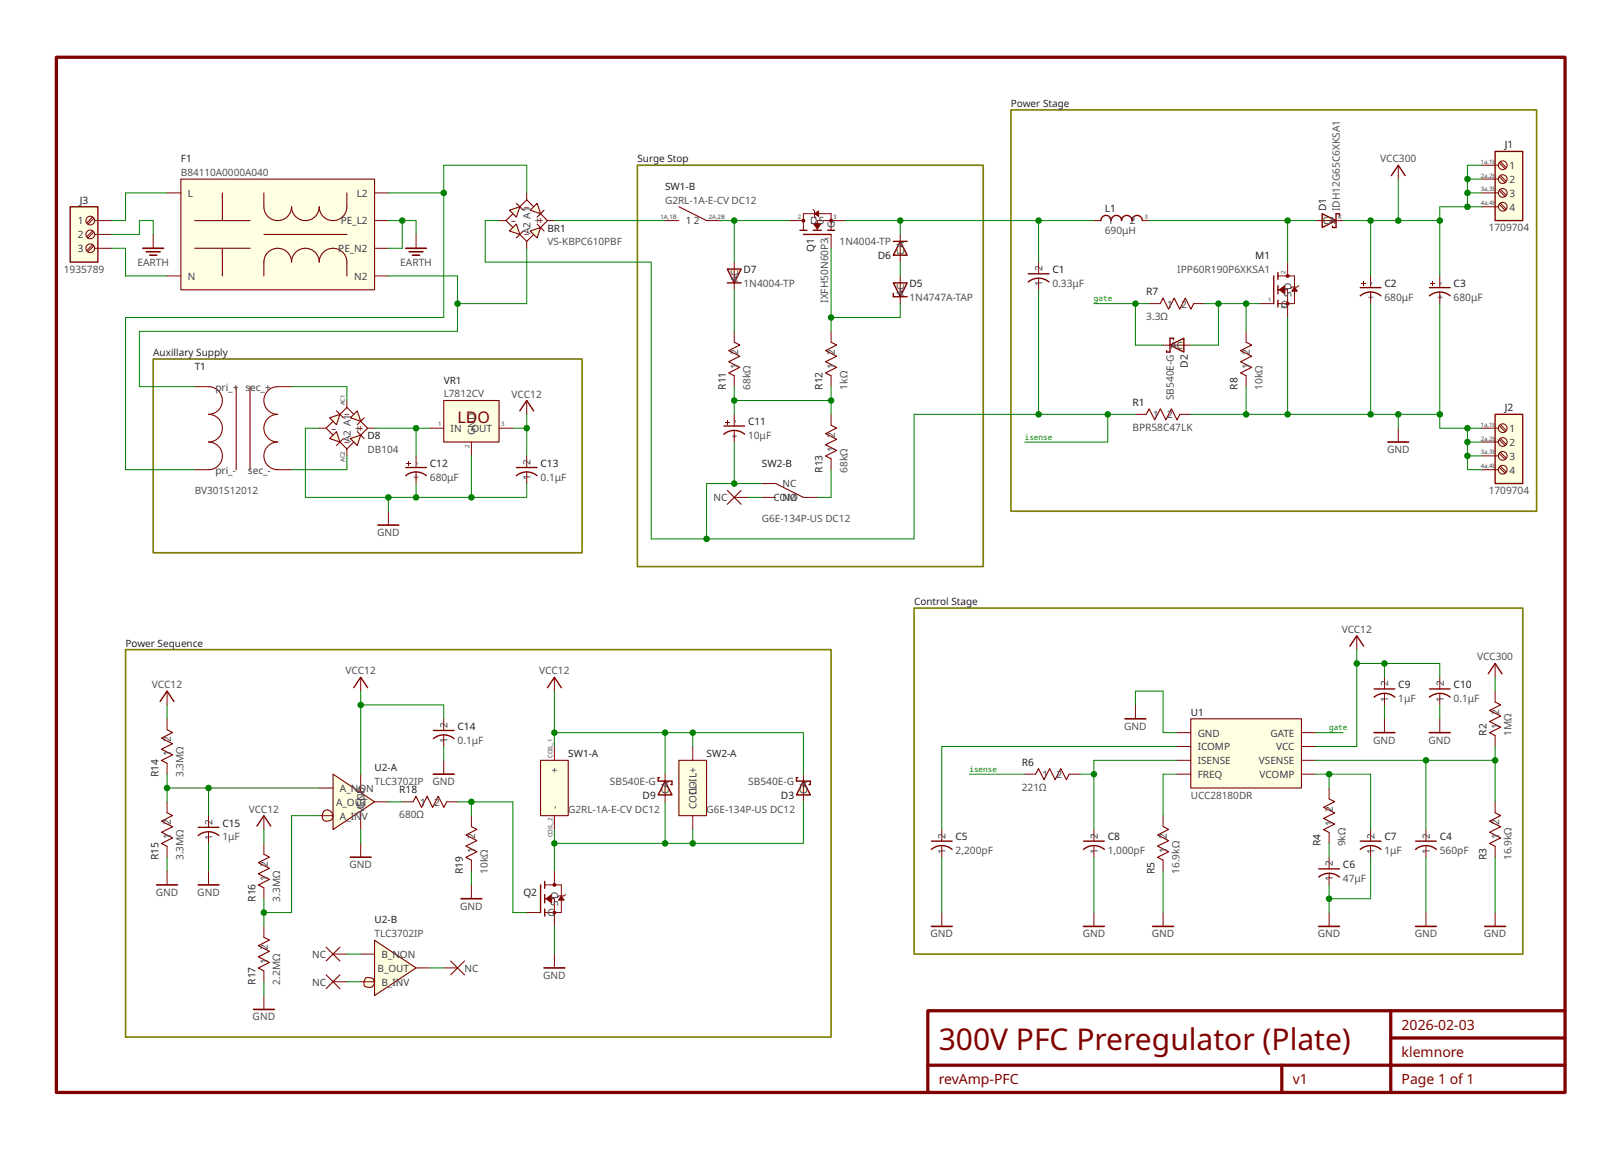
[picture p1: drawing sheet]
<svg xmlns="http://www.w3.org/2000/svg" width="298mm" height="211mm" viewBox="0 0 298 211" stroke-linecap="round" stroke-linejoin="round" font-family="sans-serif">
<path d="M69.4 96.4h3.8" fill="none" stroke="#800000" stroke-width=".3"/>
<path d="M71.3 93.9v2.5" fill="none" stroke="#800000" stroke-width=".18"/>
<path d="M218.7 132h20.3v12.7h-20.3z" fill-rule="evenodd" fill="#ffffe1" stroke="#800000" stroke-width=".2"/>
<path d="M216.2 137.1h2.5M216.2 134.5h2.5M216.2 139.6h2.5M239 137.1h2.6M239 134.5h2.6M239 139.6h2.6M216.2 142.1h2.5M239 142.1h2.6" fill="none" stroke="#800000" stroke-width=".18"/>
<g fill="#ffffe1" stroke="#800000" stroke-width=".25">
<path d="M122.2 143.4l1.2 2.6h-2.5z"/>
<path d="M120.9 142.8v.6z"/>
<path d="M120.9 143.4h2.5z"/>
<path d="M120.9 142.8h.2z"/>
<path d="M123.4 143.4v.6z"/>
<path d="M123.2 144h.2z"/>
</g>
<path d="M122.2 142.1v5.1" fill="none" stroke="#800000" stroke-width=".18"/>
<g fill="#800000">
<path d="M74.7 85h.9v.2h-.9z" fill-rule="evenodd"/>
<path d="M75 84.7h.2v.9h-.2z" fill-rule="evenodd"/>
</g>
<path d="M74.5 85.8h3.8M78.3 87.3a2.96 2.96 0 0 0-3.8 0" fill="none" stroke="#800000" stroke-width=".25"/>
<path d="M76.4 83.7v2.1M76.4 86.6v2.2M73.9 147.2h2M82 147.2h2" fill="none" stroke="#800000" stroke-width=".18"/>
<path d="M75.9 147.2l.5-1 1 2 1.1-2 1 2 1-2 1 2 .5-1" fill="none" stroke="#800000" stroke-width=".2"/>
<g fill="#ffffe1" stroke="#800000" stroke-width=".25">
<path d="M242.8 39.2l2.6 1.3-2.6 1.3z"/>
<path d="M245.4 39.2h.6z"/>
<path d="M245.4 39.2v2.6z"/>
<path d="M246 39.2v.3z"/>
<path d="M244.8 41.8h.6z"/>
<path d="M244.8 41.5v.3z"/>
</g>
<g fill="none" stroke="#800000" stroke-width=".18">
<path d="M241.6 40.5h5.1M152.6 60.8v2M152.6 69v2M208.5 76.1h2M216.7 76.1h2M228.9 60.8v2M228.9 69v2M256.8 78.6v2.6M139.9 91.3h2.6M139.9 88.8h2.6M147.6 91.3h2.5M81.5 132v2.1"/>
<path d="M81.5 134.9v2.2M101.8 124.4v2.5M30.7 147.2v2M30.7 155.4v2M86.6 149.8v2M86.6 157.9v2M261.9 152.3v2.1M261.9 155.2v2.2M48.5 182.8v2.5"/>
</g>
<path d="M152.6 62.8l1.1 .5-2.1 1.1 2.1 1-2.1 1 2.1 1-2.1 1.1 1 .5M210.5 76.1l.6-1 1 2 1-2 1 2 1.1-2 1 2 .5-1M228.9 62.8l1 .5-2 1.1 2 1-2 1 2 1-2 1.1 1 .5M142.5 88.8l5.1 2.5M30.7 149.2l1 .5-2 1.1 2 1-2 1 2 1-2 1.1 1 .5M86.6 151.8l1 .5-2 1 2 1-2 1.1 2 1-2 1 1 .5" fill="none" stroke="#800000" stroke-width=".2"/>
<path d="M254.9 81.2h3.8M46.6 185.3h3.8" fill="none" stroke="#800000" stroke-width=".3"/>
<path d="M79.6 134.1h3.8M83.4 135.6a2.96 2.96 0 0 0-3.8 0M100.6 126.3l1.2-1.9 1.3 1.9M260 154.4h3.8M263.8 155.9a2.96 2.96 0 0 0-3.8 0" fill="none" stroke="#800000" stroke-width=".25"/>
<g fill="#ffffe1" stroke="#800000" stroke-width=".25">
<path d="M149.3 42.3h.8z"/>
<path d="M150.1 42.3h.8z"/>
<path d="M146.9 42.3h.7z"/>
<path d="M147.6 42.3h.6z"/>
<path d="M152 42.3h.6z"/>
<path d="M152.6 42.3h.7z"/>
<path d="M147.6 43h5z"/>
</g>
<g fill="#ffffe1" stroke="#800000" stroke-width=".18">
<path d="M150.1 40.5v1.8z"/>
<path d="M150.1 40.5h2.5z"/>
<path d="M152.6 40.5v1.8z"/>
<path d="M147.6 39.2h2z"/>
<path d="M149.6 39.2h3z"/>
<path d="M152.6 39.2v1.3z"/>
<path d="M147.6 39.2v3.1z"/>
</g>
<g fill="#800000" stroke="#800000" stroke-width=".18">
<path d="M149.6 39.2l.8-.5v1z"/>
<path d="M149.3 41h1.6l-.8 1z"/>
</g>
<g fill="#800000">
<circle cx="152.6" cy="40.5" r=".36"/>
<circle cx="147.6" cy="40.5" r=".36"/>
</g>
<path d="M149.3 38.5l.3 .2v1l.2 .3M145 40.5h2.6M152.6 40.5h2.6M152.6 43v2.6" fill="none" stroke="#800000" stroke-width=".18"/>
<g fill="#ffffe1" stroke="#800000" stroke-width=".25">
<path d="M133.6 49.4h2.5l-1.2 2.5z"/>
<path d="M133.6 51.9h2.5z"/>
</g>
<path d="M122.2 40.5h2.5M129.8 40.5h2.5M134.9 48.1v5.1M134.9 91.3h2.5M264.4 132v2.5M244.1 144.7v2M244.1 152.8v2M244.1 157.4v2.1M251.7 152.3v2.1M251.7 155.2v2.2M86.6 162.5v2.5M244.1 160.3v2.2" fill="none" stroke="#800000" stroke-width=".18"/>
<path d="M124.7 38l5.1 2.5M133.6 90.1l2.5 2.5M136.1 90.1l-2.5 2.5M244.1 146.7l1 .5-2 1 2 1.1-2 1 2 1-2 1 1 .5" fill="none" stroke="#800000" stroke-width=".2"/>
<path d="M262.5 134.5h3.9M84.7 165h3.8" fill="none" stroke="#800000" stroke-width=".3"/>
<path d="M242.2 159.5h3.8M249.8 154.4h3.8M253.6 155.9a2.96 2.96 0 0 0-3.8 0M246 161a2.96 2.96 0 0 0-3.8 0" fill="none" stroke="#800000" stroke-width=".25"/>
<g fill="#800000">
<path d="M262.7 52h.9v.1h-.9z" fill-rule="evenodd"/>
<path d="M263.1 51.6h.1v.9h-.1z" fill-rule="evenodd"/>
</g>
<path d="M262.5 52.8h3.8M266.3 54.3a2.96 2.96 0 0 0-3.8 0" fill="none" stroke="#800000" stroke-width=".25"/>
<path d="M264.4 50.7v2.1M264.4 53.6v2.1M61.2 175.2h2.5" fill="none" stroke="#800000" stroke-width=".18"/>
<path d="M59.9 173.9l2.5 2.5M62.4 173.9l-2.5 2.5" fill="none" stroke="#800000" stroke-width=".2"/>
<g fill="#ffffe1" stroke="#800000" stroke-width=".2">
<path d="M61.2 142.1l7.6 5.1-7.6 5.1z"/>
<path d="M59.4 149a.98 .98 0 0 1 1.1-.2 .98 .98 0 0 1 .6 1h.1a1.07 1.07 0 0 1-.8 .9 1.07 1.07 0 0 1-1.1-.3l-.1-.4z" fill-rule="evenodd"/>
</g>
<path d="M66.2 149l.1 .8M66.3 144.7l-.1 .8" fill="none" stroke="#800000" stroke-width=".2"/>
<path d="M28.1 43v2.6M58.6 149.8h2.6M58.6 144.7h2.6M66.3 142.1v2.6M66.3 149.8v2.5M68.8 147.2h2.5" fill="none" stroke="#800000" stroke-width=".18"/>
<path d="M26.2 45.6h3.8M26.9 46.2h2.5M27.5 46.9h1.3" fill="none" stroke="#800000" stroke-width=".3"/>
<g fill="#ffffe1" stroke="#800000" stroke-width=".25">
<path d="M164.1 51.9h2.5l-1.3 2.6z"/>
<path d="M164.1 54.5h2.5z"/>
<path d="M164.1 53.8v.7z"/>
</g>
<path d="M165.3 50.7v5M35.8 71h2.5M51 71h2.5M152.6 76.1v2M35.8 86.2h2.5M51 86.2h2.5M152.6 84.2v2M274.6 147.2v2M274.6 155.4v2" fill="none" stroke="#800000" stroke-width=".18"/>
<path d="M38.3 71a2.54 2.54 0 0 1 2.5 2.5 2.54 2.54 0 0 1-2.5 2.6 2.54 2.54 0 0 1 2.5 2.5 2.54 2.54 0 0 1-2.5 2.6 2.54 2.54 0 0 1 2.5 2.5 2.54 2.54 0 0 1-2.5 2.5M43.4 71v15.2M45.9 71v15.2M51 71a2.54 2.54 0 0 0-2.5 2.5 2.54 2.54 0 0 0 2.5 2.6 2.54 2.54 0 0 0-2.5 2.5 2.54 2.54 0 0 0 2.5 2.6 2.54 2.54 0 0 0-2.5 2.5 2.54 2.54 0 0 0 2.5 2.5M152.6 78.1l1.1 .5-2.1 1 2.1 1.1-2.1 1 2.1 1-2.1 1 1 .5M274.6 149.2l1 .5-2 1.1 2 1-2 1 2 1-2 1.1 1 .5" fill="none" stroke="#800000" stroke-width=".2"/>
<path d="M81.5 73.5h10.2v7.7h-10.2z" fill-rule="evenodd" fill="#ffffe1" stroke="#800000" stroke-width=".2"/>
<path d="M190.8 48.1v2.2M190.8 51.1v2.1M79 78.6h2.5M91.7 78.6h2.5M86.6 81.2v2.5M208.5 129.4v2.6M254.3 124.4v2.1M254.3 127.3v2.1M48.5 149.8v2.5" fill="none" stroke="#800000" stroke-width=".18"/>
<path d="M206.6 132h3.9" fill="none" stroke="#800000" stroke-width=".3"/>
<path d="M188.9 50.3h3.8M192.7 51.8a2.96 2.96 0 0 0-3.8 0M252.4 126.5h3.8M256.2 128a2.96 2.96 0 0 0-3.8 0M47.2 151.7l1.3-1.9 1.2 1.9" fill="none" stroke="#800000" stroke-width=".25"/>
<path d="M10.4 10.5h277.1v190.1h-277.1zM170.4 195.6h117.1M235.4 195.6v5M255.4 185.6v15M255.4 190.6h32.1M287.5 185.6h-117.1v15" fill="none" stroke="#800000" stroke-width=".6"/>
<g fill="#ffffe1" stroke="#800000" stroke-width=".25">
<path d="M214.9 63.4l2.5-1.3v2.5z"/>
<path d="M214.3 64.6h.6z"/>
<path d="M214.9 62.1v2.5z"/>
<path d="M214.3 64.4v.2z"/>
<path d="M214.9 62.1h.6z"/>
<path d="M215.5 62.1v.3z"/>
</g>
<path d="M211.1 55.7h2M219.2 55.7h2M213.6 63.4h5.1" fill="none" stroke="#800000" stroke-width=".18"/>
<path d="M213.1 55.7l.5-1 1 2.1 1.1-2.1 1 2.1 1-2.1 1 2.1 .5-1.1" fill="none" stroke="#800000" stroke-width=".2"/>
<g fill="#ffffe1" stroke="#800000" stroke-width=".25">
<path d="M234.7 52.4v.8z"/>
<path d="M234.7 53.2v.8z"/>
<path d="M234.7 50v.7z"/>
<path d="M234.7 50.7v.6z"/>
<path d="M234.7 55.1v.6z"/>
<path d="M234.7 55.7v.7z"/>
<path d="M234 50.7v5z"/>
</g>
<g fill="#ffffe1" stroke="#800000" stroke-width=".18">
<path d="M234.7 53.2h1.8z"/>
<path d="M236.5 53.2v2.5z"/>
<path d="M234.7 55.7h1.8z"/>
<path d="M237.8 50.7v2z"/>
<path d="M237.8 52.7v3z"/>
<path d="M236.5 55.7h1.3z"/>
<path d="M234.7 50.7h3.1z"/>
</g>
<g fill="#800000" stroke="#800000" stroke-width=".18">
<path d="M237.8 52.7l.5 .8h-1z"/>
<path d="M235 53.2l1-.8v1.6z"/>
</g>
<g fill="#800000">
<circle cx="236.5" cy="55.7" r=".36"/>
<circle cx="236.5" cy="50.7" r=".36"/>
</g>
<path d="M231.4 55.7h2.6M236.5 48.1v2.6M236.5 55.7v2.6M238.5 52.4l-.2 .3h-1l-.3 .3" fill="none" stroke="#800000" stroke-width=".18"/>
<g fill="#ffffe1" stroke="#800000" stroke-width=".2">
<path d="M68.8 172.6l7.6 5.1-7.6 5.1z"/>
<path d="M67.1 179.5a1.34 1.34 0 0 1 1.5 .4l.2 .4a1.03 1.03 0 0 1-1.3 1l-.3-.1a.95 .95 0 0 1-.1-1.4z" fill-rule="evenodd"/>
</g>
<path d="M249.2 116.7v2.6M274.6 121.8v2.6M66.3 175.2h2.5M76.4 177.7h2.6M66.3 180.3h2.5" fill="none" stroke="#800000" stroke-width=".18"/>
<path d="M247.9 118.6l1.3-1.9 1.3 1.9M273.3 123.7l1.3-1.9 1.3 1.9" fill="none" stroke="#800000" stroke-width=".25"/>
<g fill="#ffffe1" stroke="#800000" stroke-width=".25">
<path d="M165.3 44.3l1.3 2.6h-2.5z"/>
<path d="M164.1 44.3h2.5z"/>
</g>
<path d="M165.3 43v5.1M96.7 73.5v2.6" fill="none" stroke="#800000" stroke-width=".18"/>
<path d="M95.5 75.4l1.2-1.9 1.3 1.9" fill="none" stroke="#800000" stroke-width=".25"/>
<path d="M274.6 76.1h5.1v12.7h-5.1z" fill-rule="evenodd" fill="#ffffe1" stroke="#800000" stroke-width=".25"/>
<path d="M272.1 78.6h3.1M275.3 78.2l1.2 1.1M275.6 78l1.1 1.1M272.1 83.7h3.1M272.1 81.2h3.1M272.1 86.2h3.1M275.3 80.7l1.2 1.1M275.3 83.3l1.2 1.1M275.3 85.8l1.2 1.1M275.6 80.5l1.1 1.1M275.6 83l1.1 1.1M275.6 85.6l1.1 1.1" fill="none" stroke="#800000" stroke-width=".18"/>
<g fill="none" stroke="#800000" stroke-width=".19">
<circle cx="276" cy="78.6" r=".8"/>
<circle cx="276" cy="86.2" r=".8"/>
<circle cx="276" cy="83.7" r=".8"/>
<circle cx="276" cy="81.2" r=".8"/>
</g>
<path d="M33.2 32.9h35.6v20.3h-35.6z" fill-rule="evenodd" fill="#ffffe1" stroke="#800000" stroke-width=".2"/>
<path d="M40.8 35.4v5.1M48.5 35.4v2.6a2.54 2.54 0 0 0 2.5 2.5 2.54 2.54 0 0 0 2.5-2.5 2.54 2.54 0 0 0 2.6 2.5 2.54 2.54 0 0 0 2.5-2.5 2.54 2.54 0 0 0 2.6 2.5 2.54 2.54 0 0 0 2.5-2.5v-2.6M35.8 40.5h10.1M35.8 45.6h10.1M40.8 45.6v5.1M48.5 50.7v-2.6a2.54 2.54 0 0 1 2.5-2.5 2.54 2.54 0 0 1 2.5 2.5 2.54 2.54 0 0 1 2.6-2.5 2.54 2.54 0 0 1 2.5 2.5 2.54 2.54 0 0 1 2.6-2.5 2.54 2.54 0 0 1 2.5 2.5v2.6M48.5 43h15.2" fill="none" stroke="#800000" stroke-width=".2"/>
<path d="M30.7 35.4h2.5M68.8 35.4h2.5M30.7 50.7h2.5M68.8 50.7h2.5M68.8 40.5h2.5M68.8 45.6h2.5M213.6 167.5v2.6" fill="none" stroke="#800000" stroke-width=".18"/>
<path d="M211.7 170.1h3.8" fill="none" stroke="#800000" stroke-width=".3"/>
<path d="M124.7 139.6h5.1v10.2h-5.1z" fill-rule="evenodd" fill="#ffffe1" stroke="#800000" stroke-width=".2"/>
<path d="M256.8 30.3v2.6M81.5 139.6v2.5M127.2 137.1v2.5M274.6 126.9v2M274.6 135.1v2M48.5 154.8v2M127.2 149.8v2.5M173 152.3v2.1M173 155.2v2.2M48.5 163v2M101.8 175.2v2.5M200.9 167.5v2.6" fill="none" stroke="#800000" stroke-width=".18"/>
<path d="M79.6 142.1h3.8M99.9 177.7h3.8M199 170.1h3.8" fill="none" stroke="#800000" stroke-width=".3"/>
<path d="M255.6 32.2l1.2-1.9 1.3 1.9M171.1 154.4h3.8M174.9 155.9a2.96 2.96 0 0 0-3.8 0" fill="none" stroke="#800000" stroke-width=".25"/>
<path d="M274.6 128.9l1 .5-2 1 2 1.1-2 1 2 1-2 1 1 .6M48.5 156.8l1 .6-2 1 2 1-2 1 2 1.1-2 1 1 .5" fill="none" stroke="#800000" stroke-width=".2"/>
<g fill="#ffffe1" stroke="#800000" stroke-width=".25">
<path d="M147.6 143.4l1.2 2.6h-2.5z"/>
<path d="M146.3 142.8v.6z"/>
<path d="M146.3 143.4h2.5z"/>
<path d="M146.3 142.8h.2z"/>
<path d="M148.8 143.4v.6z"/>
<path d="M148.6 144h.2z"/>
</g>
<g fill="none" stroke="#800000" stroke-width=".18">
<path d="M200.9 40.5h1.3M209.8 40.5h1.3M254.3 132v2.5M30.7 159.9v2.6M38.3 159.9v2.6M66.3 154.8v2.6M147.6 142.1v5.1M213.6 149.8v2M213.6 157.9v2M48.5 170.1v2M48.5 178.3v2M261.9 167.5v2.6"/>
<path d="M274.6 167.5v2.6M61.2 180.3h2.5"/>
</g>
<path d="M213.6 151.8l1 .5-2 1 2 1-2 1.1 2 1-2 1 1 .5M48.5 172.1l1 .5-2 1 2 1.1-2 1 2 1-2 1 1 .6M59.9 179l2.5 2.5M62.4 179l-2.5 2.5" fill="none" stroke="#800000" stroke-width=".2"/>
<path d="M252.4 134.5h3.8M64.3 157.4h3.9M28.8 162.5h3.8M36.4 162.5h3.8M260 170.1h3.8M272.7 170.1h3.8" fill="none" stroke="#800000" stroke-width=".3"/>
<path d="M202.2 40.5a.95 .95 0 0 1 .9-.9 .95 .95 0 0 1 1 .9 .95 .95 0 0 1 1-.9 .95 .95 0 0 1 .9 .9 .95 .95 0 0 1 1-.9 .95 .95 0 0 1 .9 .9 .95 .95 0 0 1 1-.9 .95 .95 0 0 1 .9 .9" fill="none" stroke="#800000" stroke-width=".25"/>
<path d="M274.6 27.8h5.1v12.7h-5.1z" fill-rule="evenodd" fill="#ffffe1" stroke="#800000" stroke-width=".25"/>
<path d="M272.1 30.3h3.1M272.1 35.4h3.1M272.1 32.9h3.1M272.1 38h3.1M275.3 29.9l1.2 1.1M275.3 32.4l1.2 1.1M275.3 35l1.2 1.1M275.3 37.5l1.2 1.1M275.6 29.7l1.1 1.1M275.6 32.2l1.1 1.1M275.6 34.8l1.1 1.1M275.6 37.3l1.1 1.1" fill="none" stroke="#800000" stroke-width=".18"/>
<g fill="none" stroke="#800000" stroke-width=".19">
<circle cx="276" cy="35.4" r=".8"/>
<circle cx="276" cy="32.9" r=".8"/>
<circle cx="276" cy="38" r=".8"/>
<circle cx="276" cy="30.3" r=".8"/>
</g>
<g fill="#ffffe1" stroke="#800000" stroke-width=".2">
<path d="M60.5 76.7l1.9-.6-.6 1.9z"/>
<path d="M64.3 76.7l1.3-1.3 .7 1.9z"/>
<path d="M64.3 80.5l2-.6-.7 1.9z"/>
<path d="M60.5 80.5l1.3-1.2 .6 1.9z"/>
</g>
<path d="M61.2 77.3l-1.3 1.3 1.3 1.3M61.8 75.4l1.3 1.3M62.4 76.1l1.3-1.3 1.3 1.3M65.6 79.3l1.3 1.2M66.3 77.3l1.2 1.3-1.2 1.3M66.9 76.7l-1.3 1.3M134.9 62.8l1 .5-2.1 1.1 2.1 1-2.1 1 2.1 1-2.1 1.1 1.1 .5M62.4 81.2l1.3 1.2 1.3-1.2M63.1 80.5l-1.3 1.3M30.7 134l1 .5-2 1 2 1.1-2 1 2 1-2 1 1 .5" fill="none" stroke="#800000" stroke-width=".2"/>
<path d="M58.6 78.6h1.3M63.7 73.5v1.3M67.5 78.6h1.3M134.9 60.8v2M134.9 69v2M63.7 82.4v1.3M30.7 132v2M30.7 140.1v2" fill="none" stroke="#800000" stroke-width=".18"/>
<path d="M99.3 139.6h5.1v10.2h-5.1z" fill-rule="evenodd" fill="#ffffe1" stroke="#800000" stroke-width=".2"/>
<path d="M101.8 137.1v2.5M101.8 149.8v2.5" fill="none" stroke="#800000" stroke-width=".18"/>
<g fill="#ffffe1" stroke="#800000" stroke-width=".2">
<path d="M93.6 38.6l1.9-.6-.7 1.9z"/>
<path d="M98.7 37.3l.6 1.9-1.9-.6z"/>
<path d="M97.4 42.4l1.9-.6-.6 1.9z"/>
<path d="M93.6 42.4l1.2-1.3 .7 1.9z"/>
</g>
<path d="M94.2 39.2l-1.3 1.3 1.3 1.3M94.8 37.3l1.3 1.3M95.5 38l1.2-1.3 1.3 1.3M99.3 39.2l1.3 1.3-1.3 1.3M99.9 38.6l-1.2 1.3M95.5 43l1.2 1.3 1.3-1.3M96.1 42.4l-1.3 1.3M98.7 41.1l1.2 1.3M82.8 176.4l2.5 2.6M85.3 176.4l-2.5 2.6" fill="none" stroke="#800000" stroke-width=".2"/>
<path d="M96.7 35.4v1.3M76.4 43v2.6M91.7 40.5h1.2M96.7 44.3v1.3M100.6 40.5h1.2M81.5 177.7h2.5M173 167.5v2.6" fill="none" stroke="#800000" stroke-width=".18"/>
<path d="M74.5 45.6h3.8M75.1 46.2h2.6M75.8 46.9h1.3M171.1 170.1h3.8" fill="none" stroke="#800000" stroke-width=".3"/>
<g fill="#800000">
<path d="M133.1 77.4h.9v.1h-.9z" fill-rule="evenodd"/>
<path d="M133.5 77h.1v.9h-.1z" fill-rule="evenodd"/>
</g>
<path d="M133 78.2h3.8M136.8 79.7a2.96 2.96 0 0 0-3.8 0M65 126.3l1.3-1.9 1.2 1.9" fill="none" stroke="#800000" stroke-width=".25"/>
<path d="M134.9 76.1v2.1M134.9 79v2.2M66.3 124.4v2.5M188.2 142.1h2M196.4 142.1h2" fill="none" stroke="#800000" stroke-width=".18"/>
<path d="M190.2 142.1l.5-1 1.1 2.1 1-2.1 1 2.1 1-2.1 1.1 2.1 .5-1.1" fill="none" stroke="#800000" stroke-width=".2"/>
<g fill="#ffffe1" stroke="#800000" stroke-width=".25">
<path d="M100 164.2v.8z"/>
<path d="M100 165v.8z"/>
<path d="M100 161.8v.7z"/>
<path d="M100 162.5v.6z"/>
<path d="M100 166.9v.6z"/>
<path d="M100 167.5v.7z"/>
<path d="M99.3 162.5v5z"/>
</g>
<g fill="#ffffe1" stroke="#800000" stroke-width=".18">
<path d="M100 165h1.8z"/>
<path d="M101.8 165v2.5z"/>
<path d="M100 167.5h1.8z"/>
<path d="M103.1 162.5v2z"/>
<path d="M103.1 164.5v3z"/>
<path d="M101.8 167.5h1.3z"/>
<path d="M100 162.5h3.1z"/>
</g>
<g fill="#800000" stroke="#800000" stroke-width=".18">
<path d="M103.1 164.5l.5 .8h-1z"/>
<path d="M100.3 165l1-.8v1.6z"/>
</g>
<g fill="#800000">
<circle cx="101.8" cy="167.5" r=".36"/>
<circle cx="101.8" cy="162.5" r=".36"/>
</g>
<path d="M96.7 83.7v2.1M96.7 86.6v2.2M38.3 149.8v2.1M38.3 152.7v2.1M101.8 159.9v2.6M200.9 152.3v2.1M200.9 155.2v2.2M96.7 167.5h2.6M101.8 167.5v2.6M103.9 164.2l-.3 .3h-1l-.3 .3" fill="none" stroke="#800000" stroke-width=".18"/>
<path d="M94.8 85.8h3.8M98.6 87.3a2.96 2.96 0 0 0-3.8 0M36.4 151.9h3.8M40.2 153.4a2.96 2.96 0 0 0-3.8 0M199 154.4h3.8M202.8 155.9a2.96 2.96 0 0 0-3.8 0" fill="none" stroke="#800000" stroke-width=".25"/>
<path d="M12.9 38h5.1v10.1h-5.1z" fill-rule="evenodd" fill="#ffffe1" stroke="#800000" stroke-width=".25"/>
<path d="M17 39.8l-1.1 1.1M17 42.4l-1.1 1.1M17 44.9l-1.1 1.1M17.2 40.1l-1.1 1.1M17.2 42.6l-1.1 1.1M17.2 45.1l-1.1 1.2M17.4 45.6h3.1M17.4 40.5h3.1M17.4 43h3.1M30.7 126.9v2.5M264.4 124.4v2.1M264.4 127.3v2.1" fill="none" stroke="#800000" stroke-width=".18"/>
<g fill="none" stroke="#800000" stroke-width=".19">
<circle cx="16.6" cy="45.6" r=".8"/>
<circle cx="16.6" cy="40.5" r=".8"/>
<circle cx="16.6" cy="43" r=".8"/>
</g>
<path d="M29.4 128.8l1.3-1.9 1.3 1.9M262.5 126.5h3.8M266.3 128a2.96 2.96 0 0 0-3.8 0" fill="none" stroke="#800000" stroke-width=".25"/>
<g fill="#800000">
<path d="M250 52h.9v.1h-.9z" fill-rule="evenodd"/>
<path d="M250.4 51.6h.1v.9h-.1z" fill-rule="evenodd"/>
</g>
<path d="M249.8 52.8h3.8M253.6 54.3a2.96 2.96 0 0 0-3.8 0" fill="none" stroke="#800000" stroke-width=".25"/>
<path d="M251.7 50.7v2.1M251.7 53.6v2.1M244.1 167.5v2.6" fill="none" stroke="#800000" stroke-width=".18"/>
<path d="M242.2 170.1h3.8" fill="none" stroke="#800000" stroke-width=".3"/>
<path d="M117.1 30.3h63.5v73.7h-63.5zM185.7 20.2h96.5v73.7h-96.5zM28.1 65.9h78.8v35.6h-78.8zM23.1 119.3h129.5v71.1h-129.5zM167.9 111.6h111.8v63.6h-111.8z" fill="none" stroke="#808000" stroke-width=".3"/>
<g fill="none" stroke="#008000" stroke-width=".18">
<path d="M30.7 35.4h-7.6v5.1h-2.6M71.3 35.4h10.2M96.7 35.4v-5.1h-15.2v28h-58.4v27.9h12.7M256.8 32.9v7.6M269.5 35.4h2.6M269.5 32.9h2.6M272.1 38h-7.7v12.7M272.1 30.3h-2.6v7.7M20.5 45.6h2.6v5.1h7.6M20.5 43h5.1v-2.5h2.5v2.5M71.3 50.7h12.7v10.1h-58.4v10.2h10.2M71.3 40.5h5.1v2.5"/>
<path d="M73.9 40.5v5.1h-2.6M91.7 40.5h-2.6v7.6h30.5v50.8h48.3v-22.8h40.6M96.7 45.6v10.1h-12.7M101.8 40.5h20.4M132.3 40.5h12.7M134.9 40.5v7.6M134.9 53.2v7.6M152.6 45.6v15.2M155.2 40.5h45.7M165.3 55.7v2.6h-12.7M165.3 40.5v2.5M165.3 48.1v2.6"/>
<path d="M190.8 40.5v7.6M190.8 53.2v22.9M200.9 55.7h10.2M208.5 55.7v7.7h5.1M211.1 40.5h30.5M221.2 55.7h10.2M223.8 55.7v7.7h-5.1M228.9 55.7v5.1M236.5 40.5v7.6M236.5 58.3v17.8M246.7 40.5h17.7M251.7 40.5v10.2"/>
<path d="M251.7 55.7v20.4M264.4 55.7v22.9h7.7M53.5 71h10.2v2.5M58.6 78.6h-2.5v12.7h40.6v-2.5M68.8 78.6h10.2M76.4 78.6v5.1M94.2 78.6h2.5M96.7 76.1v7.6M134.9 71v5.1M134.9 73.5h17.7M152.6 71v5.1M203.5 76.1v5.1h-15.3"/>
<path d="M218.7 76.1h45.7M228.9 71v5.1M256.8 76.1v2.5M269.5 78.6v7.6h2.6M63.7 83.7v2.5h-10.2M71.3 91.3v2.6M76.4 88.8v2.5M86.6 83.7v7.6M134.9 81.2v7.6M137.4 91.3h2.5M139.9 88.8h-10.1v10.1M152.6 86.2v5.1h-2.5"/>
<path d="M269.5 81.2h2.6M269.5 83.7h2.6M249.2 119.3v17.8h-7.6M30.7 129.4v2.6M66.3 126.9v15.2M66.3 129.4h15.2v2.6M81.5 137.1v2.5M101.8 134.5h45.8v7.6M101.8 126.9v10.2M122.2 134.5v7.6M127.2 134.5v2.6M208.5 129.4v-2.5h5.1v7.6h2.6"/>
<path d="M216.2 137.1h-43.2v15.2M216.2 139.6h-15.3v12.7M241.6 139.6h33M241.6 134.5h5.1M249.2 121.8h15.2v2.6M254.3 121.8v2.6M254.3 129.4v2.6M261.9 139.6v12.7M264.4 129.4v2.6M274.6 124.4v2.5M274.6 137.1v10.1M30.7 142.1v5.1"/>
<path d="M30.7 157.4v2.5M30.7 144.7h27.9M38.3 144.7v5.1M38.3 154.8v5.1M48.5 152.3v2.5M58.6 149.8h-5.1v17.7h-5M66.3 152.3v2.5M71.3 147.2h2.6M84 147.2h10.2v20.3h2.5M86.6 147.2v2.6M86.6 159.9v2.6M101.8 152.3v7.6"/>
<path d="M122.2 147.2v7.6M127.2 152.3v2.5M147.6 147.2v7.6h-45.8M173 157.4v10.1M178.1 142.1h10.1M198.4 142.1h2.5M200.9 157.4v10.1M213.6 159.9v7.6M216.2 142.1h-2.6v7.7M241.6 142.1h10.1v10.2M244.1 142.1v2.6M244.1 154.8v2.6"/>
<path d="M251.7 157.4v7.6h-7.6M261.9 157.4v10.1M274.6 157.4v10.1M48.5 165v5.1M63.7 175.2h2.6M79 177.7h2.5M101.8 170.1v5.1M244.1 162.5v5M48.5 180.3v2.5M63.7 180.3h2.6"/>
</g>
<g fill="#008000">
<circle cx="254.3" cy="121.8" r=".6"/>
<circle cx="249.2" cy="121.8" r=".6"/>
<circle cx="30.7" cy="144.7" r=".6"/>
<circle cx="38.3" cy="144.7" r=".6"/>
<circle cx="134.9" cy="40.5" r=".6"/>
<circle cx="73.9" cy="40.5" r=".6"/>
<circle cx="86.6" cy="91.3" r=".6"/>
<circle cx="71.3" cy="91.3" r=".6"/>
<circle cx="76.4" cy="91.3" r=".6"/>
<circle cx="261.9" cy="139.6" r=".6"/>
<circle cx="274.6" cy="139.6" r=".6"/>
<circle cx="200.9" cy="142.1" r=".6"/>
<circle cx="81.5" cy="35.4" r=".6"/>
<circle cx="134.9" cy="73.5" r=".6"/>
<circle cx="152.6" cy="73.5" r=".6"/>
<circle cx="152.6" cy="58.3" r=".6"/>
<circle cx="96.7" cy="78.6" r=".6"/>
<circle cx="122.2" cy="154.8" r=".6"/>
<circle cx="101.8" cy="154.8" r=".6"/>
<circle cx="127.2" cy="154.8" r=".6"/>
<circle cx="127.2" cy="134.5" r=".6"/>
<circle cx="101.8" cy="134.5" r=".6"/>
<circle cx="122.2" cy="134.5" r=".6"/>
<circle cx="251.7" cy="40.5" r=".6"/>
<circle cx="264.4" cy="40.5" r=".6"/>
<circle cx="269.5" cy="32.9" r=".6"/>
<circle cx="256.8" cy="40.5" r=".6"/>
<circle cx="269.5" cy="35.4" r=".6"/>
<circle cx="269.5" cy="38" r=".6"/>
<circle cx="66.3" cy="129.4" r=".6"/>
<circle cx="269.5" cy="81.2" r=".6"/>
<circle cx="236.5" cy="76.1" r=".6"/>
<circle cx="256.8" cy="76.1" r=".6"/>
<circle cx="269.5" cy="83.7" r=".6"/>
<circle cx="228.9" cy="76.1" r=".6"/>
<circle cx="269.5" cy="78.6" r=".6"/>
<circle cx="251.7" cy="76.1" r=".6"/>
<circle cx="264.4" cy="76.1" r=".6"/>
<circle cx="244.1" cy="165" r=".6"/>
<circle cx="228.9" cy="55.7" r=".6"/>
<circle cx="223.8" cy="55.7" r=".6"/>
<circle cx="244.1" cy="142.1" r=".6"/>
<circle cx="208.5" cy="55.7" r=".6"/>
<circle cx="134.9" cy="88.8" r=".6"/>
<circle cx="129.8" cy="98.9" r=".6"/>
<circle cx="203.5" cy="76.1" r=".6"/>
<circle cx="190.8" cy="76.1" r=".6"/>
<circle cx="48.5" cy="167.5" r=".6"/>
<circle cx="236.5" cy="40.5" r=".6"/>
<circle cx="76.4" cy="78.6" r=".6"/>
<circle cx="86.6" cy="147.2" r=".6"/>
<circle cx="84" cy="55.7" r=".6"/>
<circle cx="165.3" cy="40.5" r=".6"/>
<circle cx="190.8" cy="40.5" r=".6"/>
</g>
<text font-size="5.5" fill="#800000" x="172.4" y="192.7">300V PFC Preregulator (Plate)</text>
<text font-size="2.9" fill="#800000" x="84" y="77.8">LDO</text>
<g font-size="2.6" fill="#800000">
<text x="257.4" y="189.1">2026-02-03</text>
<text x="257.4" y="194.1">klemnore</text>
<text x="172.4" y="199.1">revAmp-PFC</text>
<text x="237.4" y="199.1">v1</text>
<text x="257.4" y="199.1">Page 1 of 1</text>
</g>
<g font-size="1.9" fill="#505050">
<text x="253.5" y="29.8">VCC300</text>
<text x="246.1" y="38.8" transform="rotate(-90 246.1 38.8)">IDH12G65C6XKSA1</text>
<text x="154.2" y="45">1N4004-TP</text>
<text x="202.9" y="42.9">690μH</text>
<text x="273.4" y="42.5">1709704</text>
<text x="11.7" y="50.1">1935789</text>
<text x="25.2" y="48.8">EARTH</text>
<text x="73.5" y="48.8">EARTH</text>
<text x="136.6" y="52.7">1N4004-TP</text>
<text x="193.3" y="52.7">0.33μF</text>
<text x="216.2" y="50.1">IPP60R190P6XKSA1</text>
<text x="152.1" y="55.6" transform="rotate(-90 152.1 55.6)">IXFH50N60P3</text>
<text x="167" y="55.2">1N4747A-TAP</text>
<text x="210.5" y="58.8">3.3Ω</text>
<text x="254.3" y="55.2">680μF</text>
<text x="267" y="55.2">680μF</text>
<text x="137.9" y="71.5" transform="rotate(-90 137.9 71.5)">68kΩ</text>
<text x="155.7" y="71.5" transform="rotate(-90 155.7 71.5)">1kΩ</text>
<text x="231.9" y="71.5" transform="rotate(-90 231.9 71.5)">10kΩ</text>
<text x="94" y="73">VCC12</text>
<text x="215.6" y="73.5" transform="rotate(-90 215.6 73.5)">SB540E-G</text>
<text x="137.4" y="80.6">10μF</text>
<text x="208" y="79.1">BPR58C47LK</text>
<text x="254.8" y="83.2">GND</text>
<text x="79" y="88.2">680μF</text>
<text x="99.3" y="88.2">0.1μF</text>
<text x="155.7" y="86.8" transform="rotate(-90 155.7 86.8)">68kΩ</text>
<text x="273.4" y="90.8">1709704</text>
<text x="69.3" y="98.4">GND</text>
<text x="246.4" y="116.2">VCC12</text>
<text x="63.5" y="123.8">VCC12</text>
<text x="99.1" y="123.8">VCC12</text>
<text x="271.3" y="121.3">VCC300</text>
<text x="27.9" y="126.3">VCC12</text>
<text x="256.8" y="128.9">1μF</text>
<text x="267" y="128.9">0.1μF</text>
<text x="84" y="136.5">0.1μF</text>
<text x="206.5" y="134">GND</text>
<text x="252.2" y="136.5">GND</text>
<text x="262.4" y="136.5">GND</text>
<text x="277.6" y="135.1" transform="rotate(-90 277.6 135.1)">1MΩ</text>
<text x="33.7" y="142.7" transform="rotate(-90 33.7 142.7)">3.3MΩ</text>
<text x="45.7" y="149.2">VCC12</text>
<text x="79.4" y="144.1">GND</text>
<text x="112" y="144.1">SB540E-G</text>
<text x="137.4" y="144.1">SB540E-G</text>
<text x="187.7" y="145.2">221Ω</text>
<text x="40.8" y="154.3">1μF</text>
<text x="73.3" y="150.2">680Ω</text>
<text x="247.1" y="155.4" transform="rotate(-90 247.1 155.4)">9kΩ</text>
<text x="33.7" y="157.9" transform="rotate(-90 33.7 157.9)">3.3MΩ</text>
<text x="64.2" y="159.4">GND</text>
<text x="89.6" y="160.5" transform="rotate(-90 89.6 160.5)">10kΩ</text>
<text x="175.5" y="156.8">2,200pF</text>
<text x="203.5" y="156.8">1,000pF</text>
<text x="216.6" y="160.5" transform="rotate(-90 216.6 160.5)">16.9kΩ</text>
<text x="246.7" y="161.9">47μF</text>
<text x="254.3" y="156.8">1μF</text>
<text x="264.4" y="156.8">560pF</text>
<text x="277.6" y="157.9" transform="rotate(-90 277.6 157.9)">16.9kΩ</text>
<text x="28.6" y="164.5">GND</text>
<text x="36.2" y="164.5">GND</text>
<text x="51.5" y="165.5" transform="rotate(-90 51.5 165.5)">3.3MΩ</text>
<text x="84.5" y="167">GND</text>
<text x="170.9" y="172.1">GND</text>
<text x="198.9" y="172.1">GND</text>
<text x="211.6" y="172.1">GND</text>
<text x="242.1" y="172.1">GND</text>
<text x="259.8" y="172.1">GND</text>
<text x="272.5" y="172.1">GND</text>
<text x="99.8" y="179.7">GND</text>
<text x="51.5" y="180.8" transform="rotate(-90 51.5 180.8)">2.2MΩ</text>
<text x="46.4" y="187.3">GND</text>
</g>
<g font-size="1.9" fill="#202020">
<text x="276.4" y="27.3">J1</text>
<text x="14.7" y="37.4">J3</text>
<text x="202.9" y="38.9">L1</text>
<text x="243.6" y="38.8" transform="rotate(-90 243.6 38.8)">D1</text>
<text x="149.6" y="46.2" transform="rotate(-90 149.6 46.2)">Q1</text>
<text x="161.2" y="47.6">D6</text>
<text x="230.6" y="47.6">M1</text>
<text x="136.6" y="50.1">D7</text>
<text x="167" y="52.7">D5</text>
<text x="193.3" y="50.1">C1</text>
<text x="254.3" y="52.7">C2</text>
<text x="267" y="52.7">C3</text>
<text x="210.5" y="54.2">R7</text>
<text x="133.3" y="71.5" transform="rotate(-90 133.3 71.5)">R11</text>
<text x="151.1" y="71.5" transform="rotate(-90 151.1 71.5)">R12</text>
<text x="218.2" y="67.5" transform="rotate(-90 218.2 67.5)">D2</text>
<text x="227.3" y="71.5" transform="rotate(-90 227.3 71.5)">R8</text>
<text x="208" y="74.5">R1</text>
<text x="276.4" y="75.5">J2</text>
<text x="137.4" y="78.1">C11</text>
<text x="79" y="85.7">C12</text>
<text x="99.3" y="85.7">C13</text>
<text x="151.1" y="86.8" transform="rotate(-90 151.1 86.8)">R13</text>
<text x="256.8" y="126.3">C9</text>
<text x="267" y="126.3">C10</text>
<text x="84" y="134">C14</text>
<text x="273" y="135.1" transform="rotate(-90 273 135.1)">R2</text>
<text x="29.1" y="142.7" transform="rotate(-90 29.1 142.7)">R14</text>
<text x="187.7" y="140.6">R6</text>
<text x="73.3" y="145.7">R18</text>
<text x="118" y="146.7">D9</text>
<text x="143.4" y="146.7">D3</text>
<text x="40.8" y="151.8">C15</text>
<text x="175.5" y="154.3">C5</text>
<text x="203.5" y="154.3">C8</text>
<text x="242.6" y="155.4" transform="rotate(-90 242.6 155.4)">R4</text>
<text x="254.3" y="154.3">C7</text>
<text x="264.4" y="154.3">C4</text>
<text x="29.1" y="157.9" transform="rotate(-90 29.1 157.9)">R15</text>
<text x="85" y="160.5" transform="rotate(-90 85 160.5)">R19</text>
<text x="212.1" y="160.5" transform="rotate(-90 212.1 160.5)">R5</text>
<text x="246.7" y="159.4">C6</text>
<text x="273" y="157.9" transform="rotate(-90 273 157.9)">R3</text>
<text x="46.9" y="165.5" transform="rotate(-90 46.9 165.5)">R16</text>
<text x="96.1" y="164.5">Q2</text>
<text x="46.9" y="180.8" transform="rotate(-90 46.9 180.8)">R17</text>
</g>
<g font-size="1.8" fill="#000080">
<text x="185.7" y="19.6">Power Stage</text>
<text x="117.1" y="29.8">Surge Stop</text>
<text x="28.1" y="65.4">Auxillary Supply</text>
<text x="167.9" y="111.1">Control Stage</text>
<text x="23.1" y="118.7">Power Sequence</text>
</g>
<g font-size="1.8" fill="#202020">
<text x="33.2" y="29.8">F1</text>
<text x="122.2" y="34.9">SW1-B</text>
<text x="100.6" y="42.5">BR1</text>
<text x="35.8" y="67.9">T1</text>
<text x="81.5" y="70.5">VR1</text>
<text x="67.5" y="80.6">D8</text>
<text x="139.9" y="85.7">SW2-B</text>
<text x="218.7" y="131.4">U1</text>
<text x="68.8" y="141.6">U2-A</text>
<text x="104.4" y="139.1">SW1-A</text>
<text x="129.8" y="139.1">SW2-A</text>
<text x="68.8" y="169.6">U2-B</text>
</g>
<g font-size="1.8" fill="#505050">
<text x="33.2" y="32.3">B84110A0000A040</text>
<text x="122.2" y="37.4">G2RL-1A-E-CV DC12</text>
<text x="100.6" y="45">VS-KBPC610PBF</text>
<text x="81.5" y="73">L7812CV</text>
<text x="67.5" y="83.1">DB104</text>
<text x="35.8" y="90.7">BV301S12012</text>
<text x="139.9" y="95.8">G6E-134P-US DC12</text>
<text x="68.8" y="144.1">TLC3702IP</text>
<text x="104.4" y="149.2">G2RL-1A-E-CV DC12</text>
<text x="129.8" y="149.2">G6E-134P-US DC12</text>
<text x="218.7" y="146.6">UCC28180DR</text>
<text x="68.8" y="172.1">TLC3702IP</text>
</g>
<g font-size="1.8" fill="#404040">
<text x="277.3" y="31.1">1</text>
<text x="277.3" y="33.6">2</text>
<text x="14.3" y="41.2">1</text>
<text x="34.5" y="36.1">L</text>
<text x="62.6" y="41.2">PE_L2</text>
<text x="65.5" y="36.1">L2</text>
<text x="98.2" y="41.2">++</text>
<text x="126" y="41.2">1</text>
<text x="127.5" y="41.2">2</text>
<text x="148.8" y="41.2">DS</text>
<text x="153.4" y="41.8" transform="rotate(-90 153.4 41.8)">G</text>
<text x="203.5" y="41.2">1</text>
<text x="207.5" y="41.2">2</text>
<text x="243" y="41.2">CA</text>
<text x="277.3" y="36.1">3</text>
<text x="277.3" y="38.7">4</text>
<text x="14.3" y="46.3">3</text>
<text x="14.3" y="43.8">2</text>
<text x="62.1" y="46.3">PE_N2</text>
<text x="97.5" y="43" transform="rotate(-90 97.5 43)">A2 A1</text>
<text x="166.1" y="46.7" transform="rotate(-90 166.1 46.7)">CA</text>
<text x="34.5" y="51.4">N</text>
<text x="65.1" y="51.4">N2</text>
<text x="135.6" y="51.8" transform="rotate(-90 135.6 51.8)">AC</text>
<text x="191.5" y="52.6" transform="rotate(-90 191.5 52.6)">1</text>
<text x="191.5" y="49.8" transform="rotate(-90 191.5 49.8)">2</text>
<text x="252.5" y="52.3" transform="rotate(-90 252.5 52.3)">-</text>
<text x="265.2" y="52.3" transform="rotate(-90 265.2 52.3)">-</text>
<text x="166.1" y="54.4" transform="rotate(-90 166.1 54.4)">AC</text>
<text x="214.4" y="56.5">1</text>
<text x="216.9" y="56.5">2</text>
<text x="235.2" y="56.5">G</text>
<text x="237.2" y="54.5" transform="rotate(-90 237.2 54.5)">SD</text>
<text x="252.5" y="55.1" transform="rotate(-90 252.5 55.1)">+</text>
<text x="265.2" y="55.1" transform="rotate(-90 265.2 55.1)">+</text>
<text x="135.6" y="65.1" transform="rotate(-90 135.6 65.1)">2</text>
<text x="153.4" y="65.1" transform="rotate(-90 153.4 65.1)">2</text>
<text x="215" y="64.1">AC</text>
<text x="229.6" y="65.1" transform="rotate(-90 229.6 65.1)">2</text>
<text x="39.6" y="71.7">pri_+</text>
<text x="45.1" y="71.7">s</text>
<text x="46" y="71.7">ec_+</text>
<text x="135.6" y="67.7" transform="rotate(-90 135.6 67.7)">1</text>
<text x="153.4" y="67.7" transform="rotate(-90 153.4 67.7)">1</text>
<text x="229.6" y="67.7" transform="rotate(-90 229.6 67.7)">1</text>
<text x="135.6" y="77.7" transform="rotate(-90 135.6 77.7)">-</text>
<text x="211.8" y="76.8">1</text>
<text x="214.4" y="76.8">2</text>
<text x="64.4" y="81.2" transform="rotate(-90 64.4 81.2)">A2 A1</text>
<text x="65.2" y="79.3">++</text>
<text x="82.8" y="79.3">IN</text>
<text x="86.6" y="79.3">OUT</text>
<text x="87.3" y="79.9" transform="rotate(-90 87.3 79.9)">GND</text>
<text x="135.6" y="80.5" transform="rotate(-90 135.6 80.5)">+</text>
<text x="153.4" y="83" transform="rotate(-90 153.4 83)">1</text>
<text x="153.4" y="80.4" transform="rotate(-90 153.4 80.4)">2</text>
<text x="277.3" y="79.3">1</text>
<text x="277.3" y="81.9">2</text>
<text x="39.6" y="87">pri_-</text>
<text x="45.5" y="87">sec_-</text>
<text x="77.1" y="88.2" transform="rotate(-90 77.1 88.2)">+</text>
<text x="77.1" y="85.4" transform="rotate(-90 77.1 85.4)">-</text>
<text x="97.5" y="88.2" transform="rotate(-90 97.5 88.2)">1</text>
<text x="97.5" y="85.4" transform="rotate(-90 97.5 85.4)">2</text>
<text x="143.8" y="89.5">NC</text>
<text x="277.3" y="84.4">3</text>
<text x="277.3" y="87">4</text>
<text x="131" y="92">NC</text>
<text x="142.1" y="92">COM</text>
<text x="143.8" y="92">NO</text>
<text x="255" y="128.8" transform="rotate(-90 255 128.8)">1</text>
<text x="255" y="126" transform="rotate(-90 255 126)">2</text>
<text x="265.2" y="128.8" transform="rotate(-90 265.2 128.8)">1</text>
<text x="265.2" y="126" transform="rotate(-90 265.2 126)">2</text>
<text x="275.3" y="131.2" transform="rotate(-90 275.3 131.2)">2</text>
<text x="31.4" y="136.3" transform="rotate(-90 31.4 136.3)">2</text>
<text x="82.2" y="136.4" transform="rotate(-90 82.2 136.4)">1</text>
<text x="82.2" y="133.6" transform="rotate(-90 82.2 133.6)">2</text>
<text x="220" y="137.8">ICOMP</text>
<text x="220" y="135.2">GND</text>
<text x="233.3" y="135.2">GATE</text>
<text x="234.4" y="137.8">VCC</text>
<text x="275.3" y="133.8" transform="rotate(-90 275.3 133.8)">1</text>
<text x="31.4" y="138.9" transform="rotate(-90 31.4 138.9)">1</text>
<text x="102.5" y="141.9" transform="rotate(-90 102.5 141.9)">+</text>
<text x="191.5" y="142.9">1</text>
<text x="194.1" y="142.9">2</text>
<text x="220" y="140.3">ISENSE</text>
<text x="220" y="142.9">FREQ</text>
<text x="231.2" y="140.3">VSENSE</text>
<text x="231.4" y="142.9">VCOMP</text>
<text x="61.7" y="147.9">A_OUT</text>
<text x="62.4" y="145.4">A_NON</text>
<text x="67" y="149.3" transform="rotate(-90 67 149.3)">VGND</text>
<text x="67" y="148.2" transform="rotate(-90 67 148.2)">CC</text>
<text x="77.1" y="147.9">1</text>
<text x="79.7" y="147.9">2</text>
<text x="102.5" y="148.5" transform="rotate(-90 102.5 148.5)">-</text>
<text x="122.9" y="145.8" transform="rotate(-90 122.9 145.8)">CA</text>
<text x="127.9" y="148.5" transform="rotate(-90 127.9 148.5)">COCOIL+</text>
<text x="127.9" y="145.9" transform="rotate(-90 127.9 145.9)">IL-</text>
<text x="148.3" y="145.8" transform="rotate(-90 148.3 145.8)">CA</text>
<text x="244.8" y="149" transform="rotate(-90 244.8 149)">2</text>
<text x="31.4" y="154.1" transform="rotate(-90 31.4 154.1)">1</text>
<text x="31.4" y="151.5" transform="rotate(-90 31.4 151.5)">2</text>
<text x="39" y="154.2" transform="rotate(-90 39 154.2)">1</text>
<text x="39" y="151.4" transform="rotate(-90 39 151.4)">2</text>
<text x="62.4" y="150.5">A_IN</text>
<text x="66.4" y="150.5">V</text>
<text x="87.3" y="154.1" transform="rotate(-90 87.3 154.1)">2</text>
<text x="173.7" y="154" transform="rotate(-90 173.7 154)">2</text>
<text x="201.6" y="154" transform="rotate(-90 201.6 154)">2</text>
<text x="214.3" y="154.1" transform="rotate(-90 214.3 154.1)">2</text>
<text x="244.8" y="151.6" transform="rotate(-90 244.8 151.6)">1</text>
<text x="252.5" y="154" transform="rotate(-90 252.5 154)">2</text>
<text x="262.6" y="154" transform="rotate(-90 262.6 154)">2</text>
<text x="275.3" y="154.1" transform="rotate(-90 275.3 154.1)">1</text>
<text x="275.3" y="151.5" transform="rotate(-90 275.3 151.5)">2</text>
<text x="49.2" y="161.7" transform="rotate(-90 49.2 161.7)">1</text>
<text x="49.2" y="159.2" transform="rotate(-90 49.2 159.2)">2</text>
<text x="87.3" y="156.7" transform="rotate(-90 87.3 156.7)">1</text>
<text x="173.7" y="156.8" transform="rotate(-90 173.7 156.8)">1</text>
<text x="201.6" y="156.8" transform="rotate(-90 201.6 156.8)">1</text>
<text x="214.3" y="156.7" transform="rotate(-90 214.3 156.7)">1</text>
<text x="244.8" y="161.8" transform="rotate(-90 244.8 161.8)">1</text>
<text x="244.8" y="159.1" transform="rotate(-90 244.8 159.1)">2</text>
<text x="252.5" y="156.8" transform="rotate(-90 252.5 156.8)">1</text>
<text x="262.6" y="156.8" transform="rotate(-90 262.6 156.8)">1</text>
<text x="102.5" y="166.3" transform="rotate(-90 102.5 166.3)">SD</text>
<text x="100.6" y="168.3">G</text>
<text x="49.2" y="177" transform="rotate(-90 49.2 177)">1</text>
<text x="49.2" y="174.4" transform="rotate(-90 49.2 174.4)">2</text>
<text x="57.3" y="175.9">NC</text>
<text x="69.3" y="178.4">B_OUT</text>
<text x="70.1" y="175.9">B_NON</text>
<text x="85.3" y="178.4">NC</text>
<text x="57.3" y="181">NC</text>
<text x="70.1" y="181">B_INV</text>
</g>
<g font-size="1.8" fill="#800000">
<text x="93.9" y="41.2">--</text>
<text x="96.2" y="38.7">~</text>
<text x="96.2" y="43.8">~</text>
<text x="63.2" y="76.8">~</text>
<text x="60.9" y="79.3">--</text>
<text x="63.2" y="81.9">~</text>
</g>
<g font-size="1.4" fill="#008000">
<text x="200.9" y="55.3">gate</text>
<text x="188.2" y="80.7">isense</text>
<text x="244.1" y="134.1">gate</text>
<text x="178.1" y="141.7">isense</text>
</g>
<g font-size="1.1" fill="#404040">
<text x="272" y="30.1">1a,1b</text>
<text x="272" y="35.2">3a,3b</text>
<text x="272" y="32.6">2a,2b</text>
<text x="121.3" y="40.1">1A,1B</text>
<text x="130.2" y="40.1">2A,2B</text>
<text x="146.5" y="40.1">2</text>
<text x="153" y="40.1">3</text>
<text x="210.2" y="40.1">3</text>
<text x="245.8" y="40.1">K</text>
<text x="272" y="37.7">4a,4b</text>
<text x="152.3" y="44.1" transform="rotate(-90 152.3 44.1)">1</text>
<text x="236.1" y="50.3" transform="rotate(-90 236.1 50.3)">2</text>
<text x="232.9" y="55.4">1</text>
<text x="236.1" y="56.8" transform="rotate(-90 236.1 56.8)">3</text>
<text x="63.3" y="74.4" transform="rotate(-90 63.3 74.4)">AC1</text>
<text x="80.5" y="78.2">1</text>
<text x="86.2" y="82.2" transform="rotate(-90 86.2 82.2)">2</text>
<text x="92.1" y="78.2">3</text>
<text x="272" y="78.3">1a,1b</text>
<text x="272" y="83.4">3a,3b</text>
<text x="272" y="80.9">2a,2b</text>
<text x="63.3" y="84.8" transform="rotate(-90 63.3 84.8)">AC2</text>
<text x="272" y="86">4a,4b</text>
<text x="101.5" y="139.2" transform="rotate(-90 101.5 139.2)">COIL_1</text>
<text x="101.5" y="153.8" transform="rotate(-90 101.5 153.8)">COIL_2</text>
</g>
</svg>
